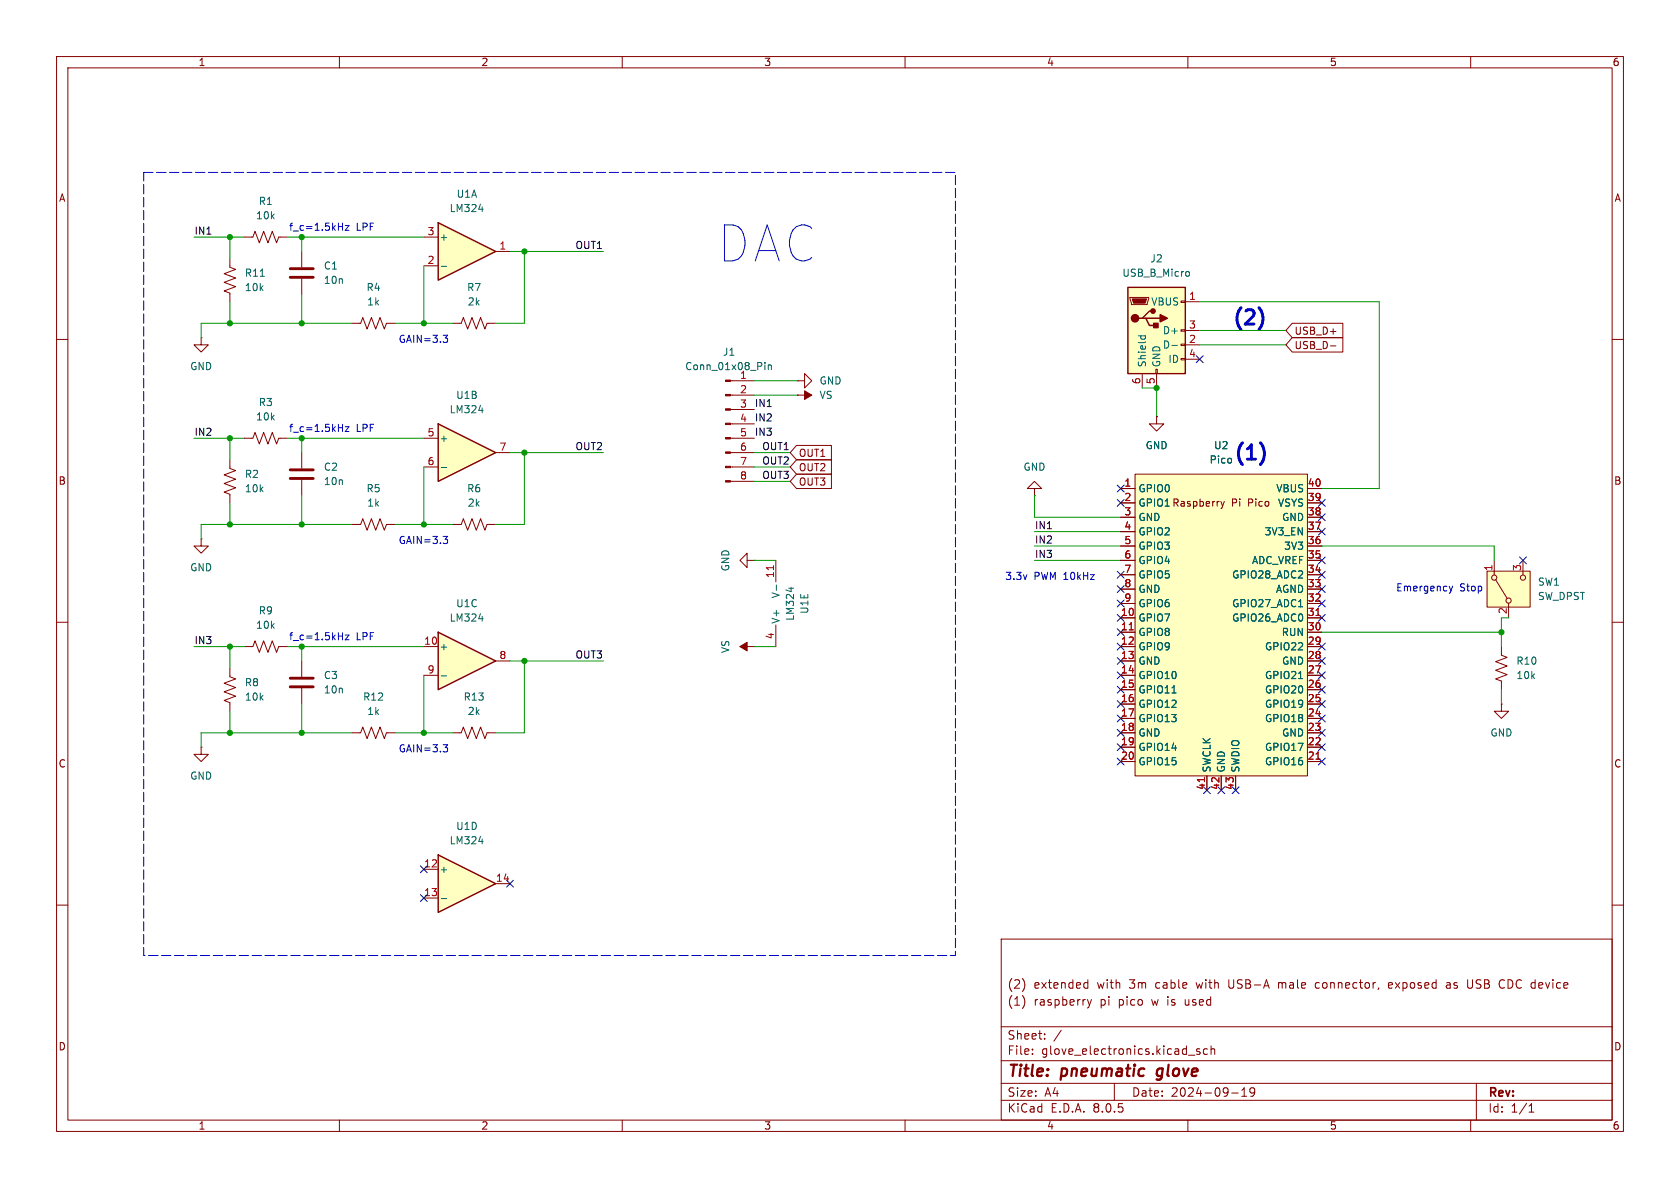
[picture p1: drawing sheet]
<svg xmlns="http://www.w3.org/2000/svg" width="297mm" height="210mm" viewBox="0 0 297 210" stroke-linecap="round" stroke-linejoin="round" font-family="sans-serif">
<g fill="none" stroke="#840000" stroke-width=".18">
<path d="M10 10h277v190h-277zM12 12h273v186h-273zM60 10v2M110 10v2M160 10v2M210 10v2M260 10v2M10 60h2M62.2 57.2h1.6l.3-1.1 .8 2.1 .8-2.1 .7 2.1 .8-2.1 .7 2.1 .4-1h1.5M285 60h2M129.1 77.5h4.2M129.1 74.9h4.2"/>
<path d="M129.1 72.4h4.2M129.1 69.9h4.2M129.1 67.3h4.2M129.1 85.1h4.2M129.1 82.6h4.2M129.1 80h4.2M10 110h2M285 110h2M265.4 124.5v1.2h1.3l-1.3 1.3-1.2-1.3h1.2M265.4 124.5h.1M10 160h2M285 160h2"/>
<path d="M177 166h108v32h-108zM181.1 176.6v1M181.1 173.6v1M191.9 173.7l.4 .1M192.2 176.7l.4 1M192.3 173.2v1.5M192.3 174.6l-.4 .1M192.6 177.7l-.1 .4-.3 .1M193 176.7l-.4 1M226 173.7v1M226.1 173.8h-.1M232.8 173.7l-.3 .3v.4l.3 .3"/>
<path d="M243.7 174.6v.2M246 173.7h-.3l-.2 .2v.7l.5 .1M246.2 174.1l-.7 .1M255.7 173.8h.6M256.2 174.1h-.3a.29 .29 0 0 0-.2 .3 .29 .29 0 0 0 .2 .3h.3M259.6 174.6h.6M265.7 173.2l.3 .1M266 174.6l-.3 .1M60 198v2M110 198v2M160 198v2M177 194.5h108"/>
<path d="M177 191.5h108M177 187.5h108M177 181.5h108M182.5 186.3v.1M182.5 185.5v.1M184.7 183.6v.1M184.7 182.8v.1M187.6 182.1l-1.3 2M197 191.5v3M210 198v2M210.1 186.5h1.1M212.1 185.5l-.4-.1-.2 .2 .1 .2 .5 .2v.3h-.6"/>
<path d="M213.5 185.5l-.5-.1-.3 .3v.4l.2 .2h.6M214.1 185.5l.2-.1 .4 .1v.9M214.1 184.9v1.5M217.7 193.2h1.2M219.5 193.8h.9M219.5 192.7l.5-.4v1.5M221.8 192.9l-.3 .3h-.3l-.2-.3 .1-.5 .4-.1 .2 .1a.99 .99 0 0 1-.3 1.4h-.3M260 198v2M261 191.5v6.5M270.3 196.6h.9M270.3 195.5l.4-.4v1.5"/>
</g>
<path d="M204.5 190.8l.1 .1M204.6 189.3v.7" fill="none" stroke="#840000" stroke-width=".4"/>
<g fill="#840000" stroke="#840000" stroke-width=".18">
<path d="M128.3 85h.8v.2h-.8z"/>
<path d="M128.3 82.4h.8v.3h-.8z"/>
<path d="M128.3 79.9h.8v.2h-.8z"/>
<path d="M128.3 77.3h.8v.3h-.8z"/>
<path d="M128.3 74.8h.8v.3h-.8z"/>
<path d="M128.3 72.3h.8v.2h-.8z"/>
<path d="M128.3 69.7h.8v.3h-.8z"/>
<path d="M128.3 67.2h.8v.2h-.8z"/>
</g>
<path d="M135.2 64.1v.1M135.2 64.5v.8M135.8 64.5v.8M135.8 64.6l.2-.1 .3 .1 .1 .7" fill="none" stroke="#006464" stroke-width=".18"/>
<path d="M77.5 151.1l10.1 5.1-10.1 5.1z" fill="#ffffc2"/>
<path d="M77.5 151.1l10.1 5.1-10.1 5.1z" fill="none" stroke="#840000" stroke-width=".25"/>
<path d="M80 57.2h1.5l.4-1.1 .8 2.1 .7-2.1 .8 2.1 .8-2.1 .7 2.1 .4-1h1.5M74.9 153.7h2.6M74.9 158.8h2.6M87.6 156.2h2.6" fill="none" stroke="#840000" stroke-width=".18"/>
<path d="M78 158.8h1M84.6 148.7h.8" fill="none" stroke="#006464" stroke-width=".18"/>
<path d="M200.7 83.8h30.4v53.4h-30.4z" fill="#ffffc2"/>
<g fill="none" stroke="#840000" stroke-width=".18">
<path d="M35.6 59.7v1.3h1.2l-1.2 1.2-1.3-1.2h1.3M35.6 59.7h.1M53.3 44.5v2.7M53.3 49.3v2.8M141 69.9h.1M141 69.9h2.5M62.2 92.7h1.6l.3-1 .8 2 .8-2 .7 2 .8-2 .7 2 .4-1h1.5M137.2 99.1v3.8M198.1 86.4h2.6M198.1 88.9h2.6M198.1 91.4h2.6M198.1 99.1h2.6"/>
<path d="M198.1 96.5h2.6M198.1 94h2.6M200.7 83.8h30.4v53.4h-30.4zM215.8 88.6l.3 .9M216.1 89.5l-.3 .4M216.4 88.6l-.3 .9M231.1 86.4h2.6M231.1 88.9h2.6M231.1 91.4h2.6M231.1 99.1h2.6M231.1 96.5h2.6M231.1 94h2.6"/>
<path d="M130.8 114.3h2.5M133.3 114.3h.1M137.2 110.5v3.8M198.1 109.2h2.6M198.1 111.8h2.6M198.1 114.3h2.6M198.1 116.8h2.6M198.1 119.4h2.6M198.1 106.7h2.6M198.1 104.1h2.6M198.1 101.6h2.6M231.1 109.2h2.6"/>
<path d="M231.1 111.8h2.6M231.1 114.3h2.6M231.1 116.8h2.6M231.1 119.4h2.6M231.1 106.7h2.6M231.1 104.1h2.6M231.1 101.6h2.6M265.4 114.3v1.5l1 .4-2 .8 2 .7-2 .8 2 .8-2 .7 1 .4v1.5M80 129.5h1.5l.4-1 .8 2.1 .7-2.1 .8 2.1 .8-2.1 .7 2.1 .4-1.1h1.5M198.1 121.9h2.6M198.1 124.5h2.6M198.1 127h2.6"/>
<path d="M198.1 129.5h2.6M198.1 132.1h2.6M198.1 134.6h2.6M213.4 137.2v2.5M215.9 137.2v2.5M218.4 137.2v2.5M231.1 121.9h2.6M231.1 124.5h2.6M231.1 127h2.6M231.1 129.5h2.6M231.1 132.1h2.6M231.1 134.6h2.6"/>
</g>
<path d="M136.7 100v.7M199.6 111.3h.8M232.7 108.8h.7M212.9 137.5v.7M232.7 134.2h.7" fill="none" stroke="#a90000" stroke-width=".18"/>
<path d="M137.3 103.4v1M139.9 103.8v.8M229.6 120h.7M229.6 107.3h.7M207.2 122.5h.7" fill="none" stroke="#006464" stroke-width=".18"/>
<path d="M51.3 49h4.1M51.3 47.5h4.1" fill="none" stroke="#840000" stroke-width=".51"/>
<g fill="#840000" stroke="#840000" stroke-width=".18">
<path d="M142.2 69.1l1.3 .8-1.3 .7z"/>
<path d="M130.8 114.3l1.3-.8v1.6z"/>
</g>
<path d="M262.9 101h7.6v6.3h-7.6z" fill="#ffffc2"/>
<g fill="none" stroke="#840000" stroke-width=".18">
<path d="M264.2 99.1v2.5M269.2 99.1v2.5M262.9 101h7.6v6.3h-7.6zM264.4 102.5l2 3.3M266.7 106.7v2.5"/>
<circle cx="264.2" cy="102.1" r=".46"/>
<circle cx="266.7" cy="106.2" r=".46"/>
<circle cx="269.2" cy="102.1" r=".46"/>
</g>
<path d="M77.5 111.8l10.1 5-10.1 5.1z" fill="#ffffc2"/>
<path d="M77.5 111.8l10.1 5-10.1 5.1z" fill="none" stroke="#840000" stroke-width=".25"/>
<path d="M43.2 41.9h1.5l.4-1 .7 2 .8-2 .8 2 .7-2 .8 2 .4-1h1.5M35.6 95.3v1.2h1.2l-1.2 1.3-1.3-1.3h1.3M35.6 95.3h.1M80 92.7h1.5l.4-1 .8 2 .7-2 .8 2 .8-2 .7 2 .4-1h1.5M132.1 99.1v-1.3l-1.3 1.3 1.3 1.2v-1.2h1.2M133.3 99.1h.1M43.2 114.3h1.5l.4-1 .7 2 .8-2 .8 2 .7-2 .8 2 .4-1h1.5M74.9 114.3h2.6M74.9 119.4h2.6M87.6 116.8h2.6M35.6 132.1v1.3h1.2l-1.2 1.2-1.3-1.2h1.3M35.6 132.1h.1" fill="none" stroke="#840000" stroke-width=".18"/>
<path d="M78 119.5h1M84.6 109.4h.8" fill="none" stroke="#006464" stroke-width=".18"/>
<path d="M77.5 74.9l10.1 5.1-10.1 5.1z" fill="#ffffc2"/>
<path d="M77.5 74.9l10.1 5.1-10.1 5.1z" fill="none" stroke="#840000" stroke-width=".25"/>
<g fill="none" stroke="#840000" stroke-width=".18">
<path d="M40.6 45.7v1.5l1.1 .4-2.1 .8 2.1 .7-2.1 .8 2.1 .8-2.1 .7 1 .4v1.5M43.2 77.5h1.5l.4-1 .7 2 .8-2 .8 2 .7-2 .8 2 .4-1h1.5M74.9 77.5h2.6M141 67.3h1.2v-1.3l1.3 1.3-1.3 1.3v-1.3M141 67.3h.1M74.9 82.6h2.6M87.6 80h2.6M182.9 86.4h1.2l-1.2-1.3-1.3 1.3h1.3v1.2M182.9 87.6h.1M40.6 118.1v1.5l1.1 .4-2.1 .8 2.1 .7-2.1 .8 2.1 .8-2.1 .7 1 .4v1.5M53.3 116.8v2.8M53.3 121.7v2.8"/>
<path d="M62.2 129.5h1.6l.3-1 .8 2.1 .8-2.1 .7 2.1 .8-2.1 .7 2.1 .4-1.1h1.5"/>
</g>
<path d="M46 48.8h.7M84.6 72.5h.8M78 82.6h1" fill="none" stroke="#006464" stroke-width=".18"/>
<path d="M51.3 119.9h4.1M51.3 121.4h4.1" fill="none" stroke="#840000" stroke-width=".51"/>
<path d="M199.4 50.8h10.1v15.2h-10.1z" fill="#ffffc2"/>
<path d="M199.4 50.8h10.1v15.2h-10.1zM201.9 56.3h.7l.6 1.2h1.3M202.6 56.3h2.5M203.8 55h-.6l-1.3 1.3h-.6" fill="none" stroke="#840000" stroke-width=".25"/>
<g fill="#840000" stroke="#840000" stroke-width=".25">
<path d="M205.1 55.6l1.3 .7-1.3 .6z"/>
<path d="M204 57.2h.7v.7h-.7z"/>
<circle cx="200.7" cy="56.3" r=".63"/>
<circle cx="203.8" cy="55" r=".38"/>
</g>
<g fill="none" stroke="#840000" stroke-width=".18">
<path d="M199.8 52.6h3.3v.2l-.3 1h-2.8zM208.8 58.3h.7v.2h-.7zM208.8 53.2h.7v.3h-.7zM209.5 53.3h2.6M209.5 58.4h2.6M201.9 66v2.6M204.3 65.3h.3v.7h-.3zM204.5 73.7v1.2h1.2l-1.2 1.3-1.3-1.3h1.3M204.5 73.7h.1M204.5 66v2.6M208.8 63.4h.7v.2h-.7zM208.8 60.8h.7v.3h-.7z"/>
<path d="M209.5 61h2.6M209.5 63.5h2.6M40.6 81.3v1.5l1.1 .4-2.1 .7 2.1 .8-2.1 .8 2.1 .7-2.1 .8 1 .4v1.5M53.3 80v2.8M53.3 84.8v2.8"/>
</g>
<path d="M200.2 52.8h2.5l-.3 .8h-2z" fill="#840000" stroke="#840000" stroke-width=".18"/>
<path d="M201.2 59.4h1.3M201.7 59.4v.3M202.4 59.4l.1 .3M209.9 48l.3 .1 .1 .1-.1 .5-.3 .1M207.2 61.1h.9" fill="none" stroke="#006464" stroke-width=".18"/>
<path d="M51.3 84.6h4.1M51.3 83.1h4.1" fill="none" stroke="#840000" stroke-width=".51"/>
<path d="M77.5 39.4l10.1 5.1-10.1 5z" fill="#ffffc2"/>
<path d="M77.5 39.4l10.1 5.1-10.1 5z" fill="none" stroke="#840000" stroke-width=".25"/>
<g fill="none" stroke="#840000" stroke-width=".18">
<path d="M74.9 47h2.6M74.9 41.9h2.6M87.6 44.5h2.6M228.4 59.7h9v2.5h-9l-1.1-1.2zM228.4 57.1h9v2.6h-9l-1.1-1.3zM140.8 78.7h6.2v2.6h-6.2l-1.1-1.3zM204.5 73.7h.1M235.2 61.1h1M140.8 83.8h6.2v2.6h-6.2l-1.1-1.3zM140.8 81.3h6.2v2.5h-6.2l-1.1-1.2zM198.1 86.4h2.6M198.1 88.9h2.6"/>
<path d="M198.1 91.4h2.6M198.1 99.1h2.6M198.1 96.5h2.6M198.1 94h2.6M231.1 86.4h2.6M231.1 88.9h2.6M231.1 91.4h2.6M231.1 99.1h2.6M231.1 96.5h2.6M231.1 94h2.6M198.1 109.2h2.6M198.1 111.8h2.6"/>
<path d="M198.1 114.3h2.6M198.1 116.8h2.6M198.1 119.4h2.6M198.1 106.7h2.6M198.1 104.1h2.6M198.1 101.6h2.6M231.1 109.2h2.6M231.1 111.8h2.6M231.1 114.3h2.6M231.1 116.8h2.6M231.1 119.4h2.6M231.1 106.7h2.6"/>
<path d="M231.1 104.1h2.6M231.1 101.6h2.6M198.1 121.9h2.6M198.1 124.5h2.6M198.1 127h2.6M198.1 129.5h2.6M198.1 132.1h2.6M198.1 134.6h2.6M213.4 137.2v2.5M215.9 137.2v2.5M218.4 137.2v2.5M231.1 121.9h2.6"/>
<path d="M231.1 124.5h2.6M231.1 127h2.6M231.1 129.5h2.6M231.1 132.1h2.6M231.1 134.6h2.6"/>
</g>
<path d="M84.6 37h.8M78 47.1h1M229.6 120h.7M229.6 107.3h.7M207.2 122.5h.7" fill="none" stroke="#006464" stroke-width=".18"/>
<g fill="none" stroke="#0000c2" stroke-width=".18">
<path d="M60.5 39.4v1.3M61 39.9h.7l-.7 .8h.7M59.8 40.1h.7M78.3 59.3h.8l-.4 .4 .4 .2v.4l-.2 .2h-.4M59.8 75.6h.7M60.5 75v1.3M61 75.4h.7l-.7 .9h.7M78.3 94.8h.8l-.4 .5 .4 .1v.4l-.2 .3h-.4M59.8 112.4h.7M60.5 111.8v1.3M61 112.3h.7l-.7 .8h.7M256.2 103.6l.3 .9"/>
<path d="M256.5 104.5l-.3 .4M256.8 103.6l-.3 .9M78.3 131.6h.8l-.4 .5 .4 .2v.4l-.2 .2h-.4"/>
</g>
<path d="M222.9 54.9l.1 .2a3 3 0 0 1-.1 2.7M223.2 78.7l.1 .3a3 3 0 0 1-.1 2.6" fill="none" stroke="#0000c2" stroke-width=".51"/>
<path d="M25.4 30.5h143.5v138.4h-143.5z" fill="none" stroke="#0000c2" stroke-width=".18" stroke-dasharray="1.7 .6"/>
<g fill="none" stroke="#009600" stroke-width=".18">
<path d="M34.3 41.9h8.9M40.6 41.9v3.8M40.6 53.3v3.9M50.8 41.9h24.1M53.3 41.9v2.6M53.3 52.1v5.1M62.2 57.2h-26.6v2.5M69.8 57.2h10.2M74.9 47v10.2M90.2 44.5h16.5M92.7 44.5v12.7h-5.1M212.1 53.3h31.7v33.1h-10.1"/>
<path d="M212.1 58.4h15.2M34.3 77.5h8.9M40.6 77.5v3.8M50.8 77.5h24.1M53.3 77.5v2.5M133.3 67.3h7.7M133.3 69.9h7.7M201.9 68.6h2.6v5.1M212.1 61h15.2M40.6 88.9v3.8M53.3 87.6v5.1M62.2 92.7h-26.6v2.6"/>
<path d="M69.8 92.7h10.2M74.9 82.6v10.1M90.2 80h16.5M92.7 80v12.7h-5.1M133.3 85.1h6.4M133.3 80h6.4M133.3 82.6h6.4M133.3 99.1h3.9M182.9 96.5h15.2M182.9 87.6v3.8h15.2M182.9 94h15.2M182.9 99.1h15.2"/>
<path d="M233.7 96.5h30.5v2.6M34.3 114.3h8.9M40.6 114.3v3.8M50.8 114.3h24.1M53.3 114.3v2.5M74.9 119.4v10.1M90.2 116.8h16.5M92.7 116.8v12.7h-5.1M133.3 114.3h3.9M233.7 111.8h31.7M265.4 109.2v5.1M40.6 125.7v3.8"/>
<path d="M53.3 124.5v5M62.2 129.5h-26.6v2.6M69.8 129.5h10.2M265.4 121.9v2.6"/>
</g>
<g fill="none" stroke="#000084" stroke-width=".18">
<path d="M211.5 62.9l1.2 1.2M212.7 62.9l-1.2 1.2M197.5 85.8l1.2 1.2M197.5 88.3l1.2 1.2M198.7 85.8l-1.2 1.2M198.7 88.3l-1.2 1.2M233.1 98.5l1.2 1.2M233.1 88.3l1.2 1.2M233.1 90.8l1.2 1.2M233.1 93.4l1.2 1.2M234.3 98.5l-1.2 1.2M234.3 88.3l-1.2 1.2"/>
<path d="M234.3 90.8l-1.2 1.2M234.3 93.4l-1.2 1.2M268.6 98.5l1.2 1.2M269.8 98.5l-1.2 1.2M197.5 113.7l1.2 1.2M197.5 108.6l1.2 1.2M197.5 116.2l1.2 1.2M197.5 103.5l1.2 1.2M197.5 106.1l1.2 1.2M197.5 101l1.2 1.2M197.5 111.2l1.2 1.2M197.5 118.8l1.2 1.2"/>
<path d="M198.7 113.7l-1.2 1.2M198.7 108.6l-1.2 1.2M198.7 116.2l-1.2 1.2M198.7 103.5l-1.2 1.2M198.7 106.1l-1.2 1.2M198.7 101l-1.2 1.2M198.7 111.2l-1.2 1.2M198.7 118.8l-1.2 1.2M233.1 106.1l1.2 1.2M233.1 108.6l1.2 1.2M233.1 103.5l1.2 1.2M233.1 101l1.2 1.2"/>
<path d="M233.1 113.7l1.2 1.2M233.1 116.2l1.2 1.2M233.1 118.8l1.2 1.2M234.3 106.1l-1.2 1.2M234.3 108.6l-1.2 1.2M234.3 103.5l-1.2 1.2M234.3 101l-1.2 1.2M234.3 113.7l-1.2 1.2M234.3 116.2l-1.2 1.2M234.3 118.8l-1.2 1.2M197.5 131.5l1.2 1.2M197.5 134l1.2 1.2"/>
<path d="M197.5 123.9l1.2 1.2M197.5 126.4l1.2 1.2M197.5 121.3l1.2 1.2M197.5 128.9l1.2 1.2M198.7 134l-1.2 1.2M198.7 123.9l-1.2 1.2M198.7 131.5l-1.2 1.2M198.7 126.4l-1.2 1.2M198.7 121.3l-1.2 1.2M198.7 128.9l-1.2 1.2M212.8 139.1l1.2 1.2M214 139.1l-1.2 1.2"/>
<path d="M215.3 139.1l1.2 1.2M216.5 139.1l-1.2 1.2M217.8 139.1l1.2 1.2M219 139.1l-1.2 1.2M233.1 128.9l1.2 1.2M233.1 121.3l1.2 1.2M233.1 131.5l1.2 1.2M233.1 123.9l1.2 1.2M233.1 126.4l1.2 1.2M233.1 134l1.2 1.2M234.3 128.9l-1.2 1.2M234.3 121.3l-1.2 1.2"/>
<path d="M234.3 131.5l-1.2 1.2M234.3 123.9l-1.2 1.2M234.3 126.4l-1.2 1.2M234.3 134l-1.2 1.2M74.3 153.1l1.2 1.2M74.3 158.1l1.2 1.3M75.5 153.1l-1.2 1.2M75.5 158.1l-1.2 1.3M89.6 155.6l1.2 1.2M90.8 155.6l-1.2 1.2"/>
</g>
<path d="M199.6 111.3h.8M232.7 108.8h.7M212.9 137.5v.7M232.7 134.2h.7" fill="none" stroke="#a90000" stroke-width=".18"/>
<g fill="#009600" stroke="#009600" stroke-width=".18">
<circle cx="265.4" cy="111.8" r=".46"/>
<circle cx="74.9" cy="92.7" r=".46"/>
<circle cx="40.6" cy="41.9" r=".46"/>
<circle cx="40.6" cy="77.5" r=".46"/>
<circle cx="40.6" cy="92.7" r=".46"/>
<circle cx="53.3" cy="92.7" r=".46"/>
<circle cx="53.3" cy="77.5" r=".46"/>
<circle cx="74.9" cy="57.2" r=".46"/>
<circle cx="40.6" cy="57.2" r=".46"/>
<circle cx="53.3" cy="57.2" r=".46"/>
<circle cx="204.5" cy="68.6" r=".46"/>
<circle cx="53.3" cy="114.3" r=".46"/>
<circle cx="53.3" cy="129.5" r=".46"/>
<circle cx="40.6" cy="129.5" r=".46"/>
<circle cx="40.6" cy="114.3" r=".46"/>
<circle cx="74.9" cy="129.5" r=".46"/>
<circle cx="53.3" cy="41.9" r=".46"/>
<circle cx="92.7" cy="44.5" r=".46"/>
<circle cx="92.7" cy="80" r=".46"/>
<circle cx="92.7" cy="116.8" r=".46"/>
</g>
<text font-size="8.8" fill="#0000c2" x="127" y="46.6">DAC</text>
<g font-size="3.5" fill="#0000c2">
<text x="217.6" y="58.2">(2)</text>
<text x="217.8" y="82">(1)</text>
</g>
<g font-size="2.8" fill="#840000">
<text x="178" y="190.9">Title:</text>
<text x="187.7" y="190.9">pneumatic</text>
<text x="205.4" y="190.9">glove</text>
</g>
<g font-size="2.1" fill="#840000">
<text x="178" y="178">(1)</text>
<text x="178" y="175">(2)</text>
<text x="182.7" y="178">raspberry</text>
<text x="182.7" y="175">extended</text>
<text x="194" y="175">with</text>
<text x="194.5" y="178">pi</text>
<text x="197.9" y="178">pico</text>
<text x="199.8" y="175">3m</text>
<text x="203.9" y="178">w is</text>
<text x="204.6" y="175">cable</text>
<text x="210" y="178">used</text>
<text x="211.9" y="175">with</text>
<text x="217.7" y="175">USB-A</text>
<text x="226.7" y="175">male</text>
<text x="233.4" y="175">connector,</text>
<text x="246.5" y="175">exposed</text>
<text x="256.9" y="175">as</text>
<text x="260.7" y="175">USB</text>
<text x="266.5" y="175">CDC device</text>
<text x="178" y="184">Sheet:</text>
<text x="178" y="186.7">File:</text>
<text x="184.1" y="186.7">glove_electronics.kicad_sch</text>
<text x="178" y="196.9">KiCad</text>
<text x="178" y="194.1">Size:</text>
<text x="184.7" y="194.1">A4</text>
<text x="185.7" y="196.9">E.D.A.</text>
<text x="193.3" y="196.9">8.0.5</text>
<text x="200" y="194.1">Date:</text>
<text x="207" y="194.1">2024-09-19</text>
<text x="263" y="194.3">Rev:</text>
<text x="263" y="196.9">Id:</text>
<text x="267.1" y="196.9">1/1</text>
</g>
<g font-size="1.8" fill="#840000">
<text x="35" y="11.9">1</text>
<text x="85" y="11.9">2</text>
<text x="135" y="11.9">3</text>
<text x="185" y="11.9">4</text>
<text x="235" y="11.9">5</text>
<text x="285" y="11.9">6</text>
<text x="10.3" y="35.9">A</text>
<text x="285.3" y="35.9">A</text>
<text x="228.8" y="59.4">USB_D+</text>
<text x="228.8" y="61.9">USB_D-</text>
<text x="141.1" y="81">OUT1</text>
<text x="141.1" y="83.5">OUT2</text>
<text x="10.3" y="85.9">B</text>
<text x="141.1" y="86">OUT3</text>
<text x="201.2" y="89.8">GPIO1 Raspberry</text>
<text x="217.7" y="89.8">Pi</text>
<text x="220.8" y="89.8">Pico</text>
<text x="285.3" y="85.9">B</text>
<text x="10.3" y="135.9">C</text>
<text x="285.3" y="135.9">C</text>
<text x="10.3" y="185.9">D</text>
<text x="285.3" y="185.9">D</text>
<text x="35" y="199.9">1</text>
<text x="85" y="199.9">2</text>
<text x="135" y="199.9">3</text>
<text x="185" y="199.9">4</text>
<text x="235" y="199.9">5</text>
<text x="285" y="199.9">6</text>
</g>
<g font-size="1.8" fill="#006464">
<text x="80.6" y="35.2">U1A</text>
<text x="45.2" y="39">10k</text>
<text x="45.6" y="36.4">R1</text>
<text x="79.4" y="37.7">LM324</text>
<text x="57.2" y="47.9">C1</text>
<text x="77.6" y="42.8">+</text>
<text x="203.3" y="46.6">J2</text>
<text x="43.2" y="51.7">10k</text>
<text x="43.2" y="49.1">R11</text>
<text x="57.2" y="50.4">10n</text>
<text x="64.7" y="51.7">R4</text>
<text x="82.5" y="51.7">R7</text>
<text x="198.3" y="49.1">USB_B_Micro</text>
<text x="64.8" y="54.2">1k</text>
<text x="82.6" y="54.2">2k</text>
<text x="203.4" y="54.2">VBUS</text>
<text x="205.5" y="59.3">D+</text>
<text x="33.5" y="65.6">GND</text>
<text x="121" y="65.6">Conn_01x08_Pin</text>
<text x="127.7" y="63.1">J1</text>
<text x="202.8" y="65" transform="rotate(-90 202.8 65)">Shield</text>
<text x="205.3" y="65" transform="rotate(-90 205.3 65)">GND</text>
<text x="205.5" y="61.8">D-</text>
<text x="206.5" y="64.4">ID</text>
<text x="45.6" y="72">R3</text>
<text x="80.5" y="70.7">U1B</text>
<text x="130.7" y="67.1">1</text>
<text x="144.8" y="70.7">VS</text>
<text x="144.8" y="68.2">GND</text>
<text x="45.2" y="74.5">10k</text>
<text x="79.4" y="73.3">LM324</text>
<text x="57.2" y="83.4">C2</text>
<text x="77.6" y="78.3">+</text>
<text x="180.8" y="83.4">GND</text>
<text x="202.4" y="79.6">GND</text>
<text x="213.7" y="82.1">Pico</text>
<text x="214.5" y="79.6">U2</text>
<text x="43.2" y="84.7">R2</text>
<text x="43.2" y="87.2">10k</text>
<text x="57.2" y="86">10n</text>
<text x="64.7" y="87.2">R5</text>
<text x="64.8" y="89.8">1k</text>
<text x="82.5" y="87.2">R6</text>
<text x="82.6" y="89.8">2k</text>
<text x="201.2" y="87.2">GPIO0</text>
<text x="201.2" y="89.8">GPIO1</text>
<text x="225.5" y="87.2">VBUS</text>
<text x="225.8" y="89.8">VSYS</text>
<text x="201.2" y="92.3">GND</text>
<text x="201.2" y="94.8">GPIO2</text>
<text x="223.5" y="94.8">3V3_EN</text>
<text x="226.6" y="92.3">GND</text>
<text x="33.5" y="101.2">GND</text>
<text x="129.1" y="101.1" transform="rotate(-90 129.1 101.1)">GND</text>
<text x="201.2" y="97.4">GPIO3</text>
<text x="201.2" y="99.9">GPIO4</text>
<text x="221.2" y="99.9">ADC_VREF</text>
<text x="226.9" y="97.4">3V3</text>
<text x="80.5" y="107.5">U1C</text>
<text x="138" y="105.9" transform="rotate(-90 138 105.9)">V-</text>
<text x="201.2" y="102.5">GPIO5</text>
<text x="201.2" y="105">GND</text>
<text x="201.2" y="107.5">GPIO6</text>
<text x="217.7" y="107.5">GPIO27_ADC1</text>
<text x="217.7" y="102.5">GPIO28_ADC2</text>
<text x="225.5" y="105">AGND</text>
<text x="271.8" y="103.7">SW1</text>
<text x="271.8" y="106.3">SW_DPST</text>
<text x="45.2" y="111.4">10k</text>
<text x="45.6" y="108.8">R9</text>
<text x="79.4" y="110.1">LM324</text>
<text x="138" y="110.4" transform="rotate(-90 138 110.4)">V+</text>
<text x="140.6" y="109.8" transform="rotate(-90 140.6 109.8)">LM324</text>
<text x="143.1" y="108.6" transform="rotate(-90 143.1 108.6)">U1E</text>
<text x="201.2" y="110.1">GPIO7</text>
<text x="201.2" y="112.6">GPIO8</text>
<text x="217.7" y="110.1">GPIO26_ADC0</text>
<text x="226.5" y="112.6">RUN</text>
<text x="77.6" y="115.2">+</text>
<text x="129.1" y="115.6" transform="rotate(-90 129.1 115.6)">VS</text>
<text x="201.2" y="115.2">GPIO9</text>
<text x="201.2" y="117.7">GND</text>
<text x="223.5" y="115.2">GPIO22</text>
<text x="226.6" y="117.7">GND</text>
<text x="268" y="117.7">R10</text>
<text x="43.2" y="121.5">R8</text>
<text x="43.2" y="124.1">10k</text>
<text x="57.2" y="120.2">C3</text>
<text x="57.2" y="122.8">10n</text>
<text x="64.1" y="124.1">R12</text>
<text x="81.9" y="124.1">R13</text>
<text x="201.2" y="120.2">GPIO10</text>
<text x="201.2" y="122.8">GPIO11</text>
<text x="201.2" y="125.3">GPIO12</text>
<text x="223.5" y="125.3">GPIO19</text>
<text x="223.5" y="122.8">GPIO20</text>
<text x="223.5" y="120.2">GPIO21</text>
<text x="268" y="120.2">10k</text>
<text x="64.8" y="126.6">1k</text>
<text x="82.6" y="126.6">2k</text>
<text x="201.2" y="127.9">GPIO13</text>
<text x="201.2" y="130.4">GND</text>
<text x="223.5" y="127.9">GPIO18</text>
<text x="226.6" y="130.4">GND</text>
<text x="263.4" y="130.4">GND</text>
<text x="201.2" y="132.9">GPIO14</text>
<text x="201.2" y="135.5">GPIO15</text>
<text x="214.2" y="136.7" transform="rotate(-90 214.2 136.7)">SWCLK</text>
<text x="216.8" y="136.7" transform="rotate(-90 216.8 136.7)">GND</text>
<text x="219.3" y="136.7" transform="rotate(-90 219.3 136.7)">SWDIO</text>
<text x="223.5" y="135.5">GPIO16</text>
<text x="223.5" y="132.9">GPIO17</text>
<text x="33.5" y="138">GND</text>
<text x="79.4" y="149.5">LM324</text>
<text x="80.5" y="146.9">U1D</text>
<text x="77.6" y="154.5">+</text>
</g>
<g font-size="1.8" fill="#0f0f0f">
<text x="34.3" y="41.6">IN1</text>
<text x="101.6" y="44.1">OUT1</text>
<text x="34.3" y="77.1">IN2</text>
<text x="133.3" y="77.1">IN3</text>
<text x="133.3" y="74.6">IN2</text>
<text x="133.3" y="72">IN1</text>
<text x="101.6" y="79.7">OUT2</text>
<text x="134.7" y="79.7">OUT1</text>
<text x="134.7" y="82.2">OUT2</text>
<text x="134.7" y="84.7">OUT3</text>
<text x="182.9" y="93.6">IN1</text>
<text x="182.9" y="98.7">IN3</text>
<text x="182.9" y="96.2">IN2</text>
<text x="34.3" y="114">IN3</text>
<text x="101.6" y="116.5">OUT3</text>
</g>
<g font-size="1.8" fill="#0000c2">
<text x="51" y="41">f_c=1.5kHz</text>
<text x="62.9" y="41">LPF</text>
<text x="70.4" y="60.8">GAIN=3.3</text>
<text x="51" y="76.6">f_c=1.5kHz</text>
<text x="62.9" y="76.6">LPF</text>
<text x="70.4" y="96.4">GAIN=3.3</text>
<text x="177.6" y="102.7">3.3v</text>
<text x="182.8" y="102.7">PWM 10kHz</text>
<text x="246.7" y="104.8">Emergency</text>
<text x="258.1" y="104.8">Stop</text>
<text x="51" y="113.4">f_c=1.5kHz</text>
<text x="62.9" y="113.4">LPF</text>
<text x="70.4" y="133.2">GAIN=3.3</text>
</g>
<g font-size="1.8" fill="#a90000">
<text x="75.5" y="41.7">3</text>
<text x="75.5" y="46.7">2</text>
<text x="88.2" y="44.2">1</text>
<text x="210.1" y="53.1">1</text>
<text x="210.1" y="58.2">3</text>
<text x="210.1" y="60.7">2</text>
<text x="210.1" y="63.2">4</text>
<text x="130.7" y="69.6">2</text>
<text x="201.7" y="68" transform="rotate(-90 201.7 68)">6</text>
<text x="204.2" y="68" transform="rotate(-90 204.2 68)">5</text>
<text x="75.5" y="77.2">5</text>
<text x="130.7" y="72.1">3</text>
<text x="130.7" y="74.7">4</text>
<text x="130.7" y="77.2">5</text>
<text x="75.5" y="82.3">6</text>
<text x="88.2" y="79.8">7</text>
<text x="130.7" y="79.8">6</text>
<text x="130.7" y="82.3">7</text>
<text x="130.7" y="84.8">8</text>
<text x="198.7" y="86.1">1</text>
<text x="198.7" y="88.6">2</text>
<text x="231.1" y="88.6">39</text>
<text x="231.1" y="86.1">40</text>
<text x="198.7" y="91.2">3</text>
<text x="198.7" y="93.7">4</text>
<text x="231.1" y="93.7">37</text>
<text x="231.1" y="91.2">38</text>
<text x="198.7" y="96.3">5</text>
<text x="198.7" y="98.8">6</text>
<text x="198.7" y="101.3">7</text>
<text x="231.1" y="101.3">34</text>
<text x="231.1" y="98.8">35</text>
<text x="231.1" y="96.3">36</text>
<text x="263.9" y="101" transform="rotate(-90 263.9 101)">1</text>
<text x="269" y="101" transform="rotate(-90 269 101)">3</text>
<text x="136.9" y="102.3" transform="rotate(-90 136.9 102.3)">11</text>
<text x="198.7" y="103.9">8</text>
<text x="198.7" y="106.4">9</text>
<text x="231.1" y="106.4">32</text>
<text x="231.1" y="103.9">33</text>
<text x="136.9" y="113.1" transform="rotate(-90 136.9 113.1)">4</text>
<text x="198.1" y="109">10</text>
<text x="198.1" y="111.5">11</text>
<text x="231.1" y="111.5">30</text>
<text x="231.1" y="109">31</text>
<text x="74.9" y="114">10</text>
<text x="75.5" y="119.1">9</text>
<text x="88.2" y="116.6">8</text>
<text x="198.1" y="114">12</text>
<text x="198.1" y="116.6">13</text>
<text x="198.1" y="119.1">14</text>
<text x="231.1" y="119.1">27</text>
<text x="231.1" y="116.6">28</text>
<text x="231.1" y="114">29</text>
<text x="198.1" y="121.7">15</text>
<text x="198.1" y="124.2">16</text>
<text x="231.1" y="124.2">25</text>
<text x="231.1" y="121.7">26</text>
<text x="198.1" y="126.7">17</text>
<text x="198.1" y="129.3">18</text>
<text x="198.1" y="131.8">19</text>
<text x="231.1" y="131.8">22</text>
<text x="231.1" y="129.3">23</text>
<text x="231.1" y="126.7">24</text>
<text x="198.1" y="134.4">20</text>
<text x="231.1" y="134.4">21</text>
<text x="213.1" y="139.7" transform="rotate(-90 213.1 139.7)">41</text>
<text x="215.6" y="139.7" transform="rotate(-90 215.6 139.7)">42</text>
<text x="218.2" y="139.7" transform="rotate(-90 218.2 139.7)">43</text>
<text x="74.9" y="153.4">12</text>
<text x="87.6" y="156">14</text>
<text x="74.9" y="158.5">13</text>
</g>
<text font-size="1.8" fill="#009600" x="266.4" y="108.7" transform="rotate(-90 266.4 108.7)">2</text>
</svg>
